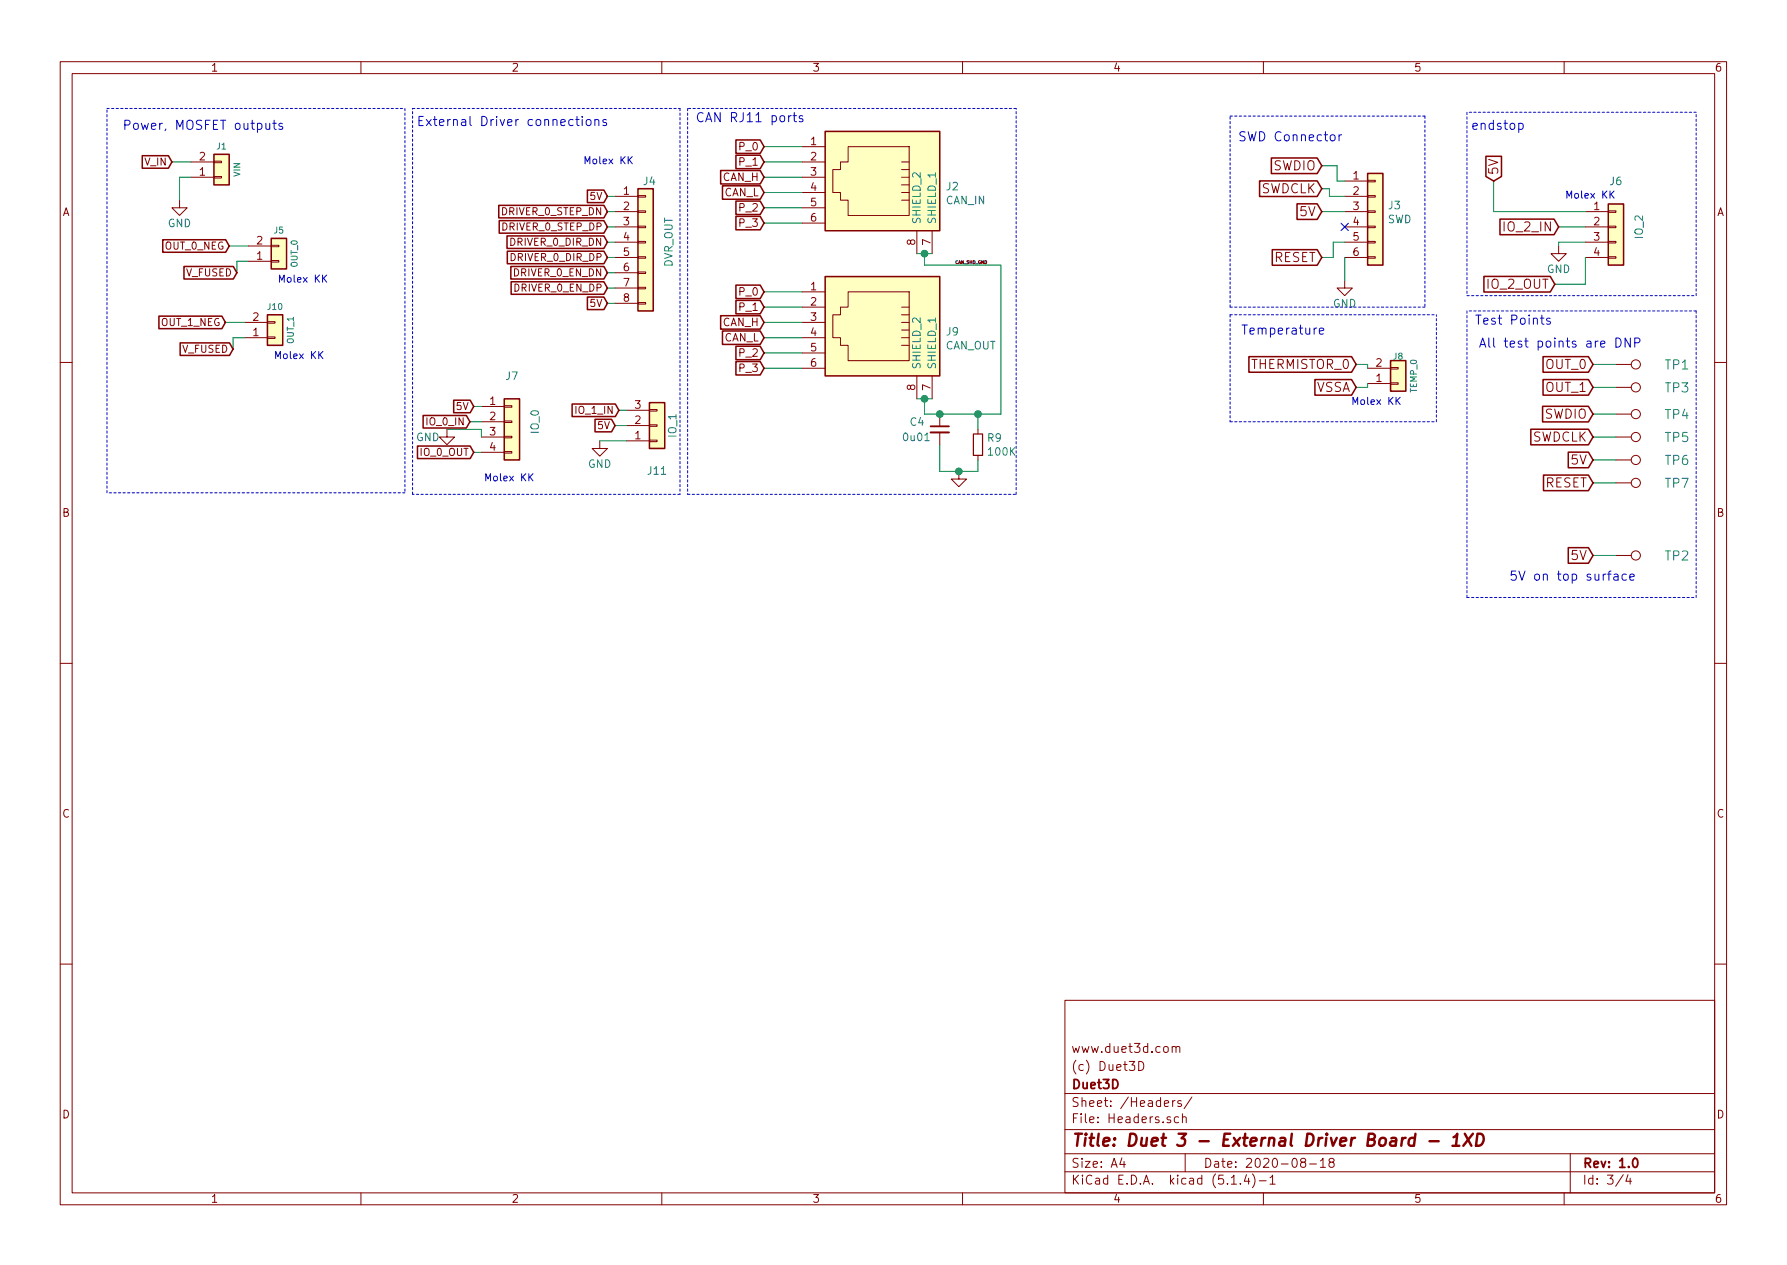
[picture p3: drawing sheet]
<svg xmlns="http://www.w3.org/2000/svg" width="297mm" height="210mm" viewBox="0 0 297 210" stroke-linecap="round" stroke-linejoin="round" font-family="sans-serif">
<g fill="none" stroke="#840000" stroke-width=".17">
<path d="M10 10.3h277v189.9h-277zM12 12.2h273v186.1h-273zM60 10.3v1.9M110 10.3v1.9M160 10.3v1.9M210 10.3v1.9M260 10.3v1.9M29.8 33.3v1.2h1.3l-1.3 1.3-1.2-1.3h1.2M31.7 26.9h3.9M31.7 29.5h3.9M35.6 26.8h1.2v.2h-1.2zM35.6 29.3h1.2v.3h-1.2z"/>
<path d="M102.2 32.6h3.8M102.2 35.2h3.8M102.2 37.7h3.8M106 37.6h1.3v.2h-1.3zM106 35h1.3v.3h-1.3zM106 32.5h1.3v.3h-1.3zM133.3 24.4h3.9M133.3 26.9h3.9M133.3 29.5h3.9M133.3 32h3.9M133.3 34.5h3.9M133.3 37.1h3.9"/>
<path d="M141 24.4h10.1v11.4h-10.1v-2.5h-1.3v-1.3h-1.3v-3.8h1.3v-1.3h1.3zM149.9 26.9h1.2M149.9 28.2h1.2M149.9 29.5h1.2M149.9 30.7h1.2M149.9 32h1.2M149.9 33.3h1.2M152.4 38.3v3.9M154.9 38.3v3.9M223.5 30.1h3.8M223.5 32.6h3.8M223.5 35.2h3.8"/>
<path d="M223.5 37.7h3.8M227.3 37.6h1.3v.2h-1.3zM227.3 32.5h1.3v.3h-1.3zM227.3 30h1.3v.2h-1.3zM227.3 35h1.3v.3h-1.3zM263.5 35.2h3.8M263.5 37.7h3.8M267.3 35h1.3v.3h-1.3zM267.3 37.6h1.3v.2h-1.3zM40.6 53.6h3.8M40.6 56.1h3.8M41.3 43.4h3.8"/>
<path d="M41.3 40.9h3.8M44.4 53.5h1.3v.2h-1.3zM44.4 56h1.3v.3h-1.3zM45.1 40.8h1.3v.2h-1.3zM45.1 43.3h1.3v.3h-1.3zM102.2 40.3h3.8M102.2 42.8h3.8M102.2 45.3h3.8M102.2 47.9h3.8M102.2 50.4h3.8M106 45.2h1.3v.3h-1.3zM106 47.7h1.3v.3h-1.3z"/>
<path d="M106 50.3h1.3v.2h-1.3zM106 42.7h1.3v.2h-1.3zM106 40.1h1.3v.3h-1.3zM133.3 48.5h3.9M133.3 51h3.9M133.3 53.6h3.9M133.3 56.1h3.9M133.3 58.7h3.9M141 48.5h10.1v11.4h-10.1v-2.5h-1.3v-1.3h-1.3v-3.8h1.3v-1.3h1.3zM149.9 51h1.2M149.9 52.3h1.2M149.9 53.6h1.2"/>
<path d="M149.9 54.9h1.2M149.9 56.1h1.2M149.9 57.4h1.2M223.5 46.6v1.3h1.3l-1.3 1.2-1.3-1.2h1.3M223.5 40.3h3.8M223.5 42.8h3.8M227.3 40.1h1.3v.3h-1.3zM227.3 42.7h1.3v.2h-1.3zM259.1 40.9v1.3h1.2l-1.2 1.2-1.3-1.2h1.3M263.5 40.3h3.8M263.5 42.8h3.8M267.3 42.7h1.3v.2h-1.3z"/>
<path d="M267.3 40.1h1.3v.3h-1.3zM10 60.2h2M74.3 71.4v1.2h1.3l-1.3 1.3-1.3-1.3h1.3M80 67.6h3.8M80 70.1h3.8M80 72.6h3.8M80 75.2h3.8M83.8 75.1h1.3v.2h-1.3zM83.8 72.5h1.3v.3h-1.3zM83.8 67.4h1.3v.3h-1.3zM83.8 70h1.3v.2h-1.3zM99.7 73.3v1.2h1.3l-1.3 1.3-1.3-1.3h1.3"/>
<path d="M104.1 73.3h3.8M104.1 70.7h3.8M104.1 68.2h3.8M107.9 68.1h1.3v.2h-1.3zM107.9 73.1h1.3v.3h-1.3zM107.9 70.6h1.3v.3h-1.3zM133.3 61.2h3.9M152.4 62.5v3.8M154.9 62.5v3.8M156.2 68.8v2.1M156.2 71.9v2M159.4 78.4v1.2h1.3l-1.3 1.3-1.3-1.3h1.3"/>
<path d="M162.6 71.4v.7M162.6 75.7v.7M227.3 61.2h3.8M227.3 63.7h3.8M231.1 61.1h1.3v.2h-1.3zM231.1 63.6h1.3v.3h-1.3zM268.6 72.6h2.5M268.6 64.4h2.5M268.6 60.6h2.5M268.6 76.4h2.5M268.6 68.8h2.5M285 60.2h2"/>
<path d="M268.6 80.3h2.5M268.6 92.3h2.5M10 110.3h2M285 110.3h2M10 160.2h2M177 166.3h108v32h-108zM189.3 176.4a.75 .75 0 0 1 .8 .8 .75 .75 0 0 1-.8 .7zM194.8 174.1l.2-.2 .4 .1 .1 .9M194.8 173.9v1M195.5 174.1l.2-.2 .4 .1v.9M285 160.2h2M60 198.3v1.9"/>
<path d="M110 198.3v1.9M160 198.3v1.9M177 194.8h108M177 191.8h108M177 187.8h108M177 181.8h108M186.5 192.5l-.4 1h1M186.8 193v1M194.9 182.9v1M195.3 182.9l-.3 .2-.1 .1M195.9 185.7l-.4-.1-.3 .3v.4l.1 .2h.6M196.3 183a.37 .37 0 0 0-.5 .1v.3l.5 .1 .1 .1-.2 .3-.4-.1"/>
<path d="M196.5 185.7l.3-.1 .3 .1 .1 .9M196.5 185.1v1.5M197 191.8v3M198.1 182.3l-1.3 2M204.7 196.8h.8M206.2 196.7v.1M207.2 195.2l-.4 1.1h.9M207.5 195.8v1M208.2 195.1a1.71 1.71 0 0 1 0 2.3M209.3 196.3h1.2M210 198.3v1.9M211.1 195.8l.4-.5v1.5"/>
<path d="M211.1 196.8h.9M216.5 193.2l-.2-.2-.1-.2a.48 .48 0 0 1 .7-.2l.1 .2-.1 .3-.6 .1a.48 .48 0 0 0 0 .7l.5 .1 .2-.3a.47 .47 0 0 0-.2-.5M217.7 193.5h1.1M219.5 193l.4-.5v1.5M219.5 194h.8M221.2 193.2l-.3-.3 .3-.4a.47 .47 0 0 1 .6 .3l-.2 .3-.4 .1a.48 .48 0 0 0-.2 .7l.2 .1a.47 .47 0 0 0 .6-.3l-.1-.4-.2-.1M260 198.3v1.9M261 191.8v6.5M269.8 195.2l-1.2 2M270.6 195.2l-.3 1.1h.9M271 195.8v1"/>
<circle cx="271.9" cy="64.4" r=".76"/>
<circle cx="271.9" cy="60.6" r=".76"/>
<circle cx="271.9" cy="68.8" r=".76"/>
<circle cx="271.9" cy="76.4" r=".76"/>
<circle cx="271.9" cy="72.6" r=".76"/>
<circle cx="271.9" cy="80.3" r=".76"/>
<circle cx="271.9" cy="92.3" r=".76"/>
</g>
<path d="M154.7 70.9h3M271.5 192.7l.4-.2a.94 .94 0 0 1 0 1.5 .79 .79 0 0 1-.4-1.3z" fill="none" stroke="#840000" stroke-width=".3"/>
<path d="M235.2 189.2a.68 .68 0 0 0-1 .3l-.1 .6 .2 .2 .1 .1 .6-.1M235.3 188.4l-.3 2M237.6 189.7h1.5M241.4 190.4h1.2M241.6 189l.4-.3 .2-.3-.2 2M243.5 188.4l1.1 2M244.8 188.4l-1.6 2M245.6 188.4h.5a1.03 1.03 0 0 1 .2 1.8l-.5 .2h-.5z" fill="none" stroke="#840000" stroke-width=".41"/>
<g fill="#ffffc2" stroke="#ffffc2" stroke-width=".17">
<path d="M83.8 66.3h2.6v10.1h-2.6z"/>
<path d="M137.2 21.8h19v16.5h-19z"/>
<path d="M137.2 46h19v16.5h-19z"/>
<path d="M227.3 28.8h2.6v15.3h-2.6z"/>
<path d="M107.9 66.9h2.6v7.6h-2.6z"/>
<path d="M231.1 59.9h2.6v5.1h-2.6z"/>
<path d="M44.4 52.3h2.6v5.1h-2.6z"/>
<path d="M35.6 25.6h2.5v5.1h-2.5z"/>
<path d="M267.3 33.9h2.6v10.2h-2.6z"/>
<path d="M106 31.4h2.6v20.3h-2.6z"/>
<path d="M45.1 39.6h2.5v5.1h-2.5z"/>
</g>
<g fill="none" stroke="#840000" stroke-width=".25">
<path d="M23.6 25.9h4.4l.6 1-.6 1.1h-4.4zM27.1 39.8h10.4l.6 1.1-.6 1h-10.4zM35.6 25.6h2.5v5.1h-2.5zM45.1 39.6h2.5v5.1h-2.5zM82.9 34.1h17.5l.6 1.1-.6 1h-17.5zM83 36.7h17.4l.6 1-.6 1.1h-17.4zM84.3 39.2h16.1l.6 1.1-.6 1h-16.1zM97.6 31.6h2.8l.6 1-.6 1.1h-2.8zM106 31.4h2.6v20.3h-2.6zM119.8 28.3h6.6l.6 1.2-.6 1.1h-6.6zM120.1 30.9h6.3l.6 1.1-.6 1.1h-6.3zM122.3 33.4h4.1l.6 1.1-.6 1.2h-4.1z"/>
<path d="M122.3 36h4.1l.6 1.1-.6 1.1h-4.1zM122.3 23.3h4.1l.6 1.1-.6 1.1h-4.1zM122.3 25.8h4.1l.6 1.1-.6 1.1h-4.1zM137.2 21.8h19v16.5h-19zM209.4 30.1h9.5l.8 1.3-.8 1.3h-9.5zM211.3 26.3h7.6l.8 1.3-.8 1.2h-7.6zM215.6 33.9h3.3l.8 1.3-.8 1.3h-3.3zM227.3 28.8h2.6v15.3h-2.6zM247 26h2.6v3.3l-1.3 .8-1.3-.8zM249.3 36.4h9l.8 1.3-.8 1.3h-9zM267.3 33.9h2.6v10.2h-2.6zM26.4 52.5h10.5l.6 1.1-.6 1h-10.5z"/>
<path d="M29.9 57h8.3l.5 1-.5 1.1h-8.3zM30.6 44.3h8.2l.6 1-.6 1.1h-8.2zM44.4 52.3h2.6v5.1h-2.6zM84.3 41.8h16.1l.6 1-.6 1h-16.1zM84.9 44.3h15.5l.6 1-.6 1.1h-15.5zM85 46.8h15.4l.6 1.1-.6 1h-15.4zM97.6 49.4h2.8l.6 1-.6 1.1h-2.8zM119.8 52.5h6.6l.6 1.1-.6 1.1h-6.6zM120.1 55h6.3l.6 1.1-.6 1.1h-6.3zM122.3 49.9h4.1l.6 1.1-.6 1.2h-4.1zM122.3 47.4h4.1l.6 1.1-.6 1.1h-4.1zM122.3 57.6h4.1l.6 1.1-.6 1.1h-4.1z"/>
<path d="M137.2 46h19v16.5h-19zM207.6 59.3h17.1l.7 1.3-.7 1.3h-17.1zM211.5 41.5h7.4l.8 1.3-.8 1.3h-7.4zM231.1 59.9h2.6v5.1h-2.6zM246.7 45.9h11l.7 1.3-.7 1.3h-11zM256.5 59.3h7.5l.8 1.3-.8 1.3h-7.5zM69.4 74.1h8.8l.5 1.1-.5 1h-8.8zM70.3 69.1h7.2l.6 1-.6 1h-7.2zM75.4 66.5h2.8l.5 1.1-.5 1h-2.8zM83.8 66.3h2.6v10.1h-2.6zM95.1 67.2h7.2l.6 1-.6 1h-7.2zM98.9 69.7h2.8l.5 1-.5 1.1h-2.8z"/>
<path d="M107.9 66.9h2.6v7.6h-2.6zM122.3 60.1h4.1l.6 1.1-.6 1.1h-4.1zM218.6 63.1h6.1l.7 1.3-.7 1.3h-6.1zM254.5 71.3h9.5l.8 1.3-.8 1.3h-9.5zM256.4 67.5h7.6l.8 1.3-.8 1.3h-7.6zM256.5 63.1h7.5l.8 1.3-.8 1.3h-7.5zM256.6 79h7.4l.8 1.3-.8 1.3h-7.4zM260.7 75.2h3.3l.8 1.2-.8 1.3h-3.3zM260.7 91h3.3l.8 1.3-.8 1.3h-3.3z"/>
</g>
<path d="M154.7 71.9h3" fill="none" stroke="#840000" stroke-width=".33"/>
<path d="M161.8 72.1h1.5v3.6h-1.5z" fill="none" stroke="#840000" stroke-width=".2"/>
<g fill="none" stroke="#0000c2" stroke-width=".17" stroke-dasharray=".4 .4">
<path d="M17.8 18h49.5M67.3 18v63.9M68.6 18h44.4M113 18v64.2M114.3 18v64.2M168.9 18h-54.6M204.5 19.3h32.4M236.9 19.3v31.7M243.8 18.7v30.4M281.9 18.7h-38.1M204.5 52.3v17.8M204.5 52.3h34.3"/>
<path d="M204.5 51v-31.7M236.9 51h-32.4M243.8 49.1h38.1M281.9 49.1v-30.4M281.9 51.7h-38.1M204.5 70.1h34.3M238.8 70.1v-17.8M17.8 81.9v-63.9M67.3 81.9h-49.5M68.6 82.2v-64.2M113 82.2h-44.4M114.3 82.2h54.6"/>
<path d="M168.9 82.2v-64.2M243.8 99.3v-47.6M243.8 99.3h38.1M281.9 99.3v-47.6"/>
</g>
<g fill="none" stroke="#008400" stroke-width=".17">
<path d="M28.6 26.9h3.1M31.7 29.5h-1.9v3.8M101 32.6h1.2M101 37.7h1.2M101 35.2h1.2M127 34.5h6.3M127 32h6.3M127 29.5h6.3M127 24.4h6.3M127 26.9h6.3M127 37.1h6.3M219.7 31.4h1.3v1.2h2.5"/>
<path d="M219.7 27.6h2.5v2.5h1.3M219.7 35.2h3.8M248.3 30.1v5.1h15.2M259.1 37.7h4.4M37.5 53.6h3.1M38.1 40.9h3.2M40.6 56.1h-1.9v1.9M41.3 43.4h-1.9v1.9M101 42.8h1.2M101 45.3h1.2M101 47.9h1.2M101 50.4h1.2"/>
<path d="M101 40.3h1.2M127 53.6h6.3M127 56.1h6.3M127 58.7h6.3M127 48.5h6.3M127 51h6.3M152.4 42.2h2.5M153.7 42.2v1.9h12.7v24.7h-12.7v-2.5M223.5 40.3h-1.9v2.5h-1.9M223.5 42.8v3.8M263.5 42.8v4.4h-5.1M263.5 40.3h-4.4v.6"/>
<path d="M74.3 71.4h5.7v1.2M78.1 70.1h1.9M78.7 75.2h1.3M78.7 67.6h1.3M99.7 73.3h4.4M102.2 70.7h1.9M102.9 68.2h1.2M127 61.2h6.3M152.4 66.3h2.5M156.2 73.9v4.5h6.4v-2M162.6 68.8v2.6M225.4 60.6h1.9v.6"/>
<path d="M227.3 63.7v.7h-1.9M264.8 68.8h3.8M264.8 76.4h3.8M264.8 72.6h3.8M264.8 64.4h3.8M264.8 60.6h3.8M264.8 80.3h3.8M264.8 92.3h3.8"/>
</g>
<g fill="none" stroke="#0000c2" stroke-width=".17">
<path d="M45.6 20v1.3v.1l.3 .1M95.7 19.9h.6M95.9 19.3v1.3l.1 .2 .3 .1M96.8 19.3v.2M96.8 19.9v1M97.5 20l.2-.1 .5 .1v.6l-.1 .2-.4 .1-.2-.2zM98.9 20l.1-.1a.37 .37 0 0 1 .5 .2v.8M98.9 19.9v1M100.8 19.9h-.4l-.2 .2 .1 .2 .5 .1v.4h-.6M131.8 19.2h.6M132 18.7v1.3l.1 .2h.3M133.4 19.3l-.4-.1-.2 .2 .1 .3 .5 .1v.4h-.6"/>
<path d="M44.2 20.5v.9a.4 .4 0 0 0 .6 0M44.8 20.5v1M45.3 20.5h.6M46.9 20.6a.37 .37 0 0 0-.5 .1v.2l.4 .1 .2 .2-.2 .3-.4-.1M97.3 27.2v-1.2l.3 .9 .4-.9v1.2M221.2 22.5l.2-.1 .4 .1 .1 .6-.1 .2-.4 .1-.2-.1zM222.6 22.4v1M223 22.4l-.3 .1-.1 .2M252.5 20.6l.1-.1a.47 .47 0 0 1 .6 .3l-.1 .6a.48 .48 0 0 1-.6 0M260.5 32.9v-1.2l.3 .9 .4-.9v1.2M45.8 59.6v-1.2l.4 .9 .4-.9v1.2M46.5 46.9v-1.2l.3 .9 .4-.9v1.2"/>
<path d="M219.3 55l.7-.1v-.3l-.5-.1-.2 .2 .1 .8h.6M256.1 52.9h.5M256.3 52.4v1.3l.1 .1 .2 .1M257.7 53a.37 .37 0 0 0-.6 .1v.2l.4 .1 .2 .2-.2 .3-.4-.1M268.6 56.2a.77 .77 0 0 1 .9 .7 .77 .77 0 0 1-.9 .8zM271 56.2v1.5l-.9-1.5v1.5M271.7 57l.7-.1a.4 .4 0 0 0 .2-.4 .4 .4 0 0 0-.3-.3h-.6v1.5M80.7 79.9v-1.2l.4 .9 .4-.9v1.2M224.9 67.2v-1.2l.4 .9 .4-.9v1.2M268.3 95.5h.6l.1 .9M269 95.8l-.5 .1a.3 .3 0 0 0-.3 .2 .3 .3 0 0 0 .3 .3h.5M270.3 95.5l-.4-.1-.3 .3 .1 .7h.6"/>
<path d="M270.9 95.9l.8-.1-.1-.3-.5-.1-.2 .2 .1 .8h.6"/>
</g>
<g fill="#008400" stroke="#008400" stroke-width=".25">
<circle cx="153.7" cy="66.3" r=".51"/>
<circle cx="153.7" cy="42.2" r=".51"/>
<circle cx="156.2" cy="68.8" r=".51"/>
<circle cx="162.6" cy="68.8" r=".51"/>
<circle cx="159.4" cy="78.4" r=".51"/>
</g>
<path d="M222.9 37.1l1.2 1.2M224.1 37.1l-1.2 1.2" fill="none" stroke="#000084" stroke-width=".17"/>
<text font-size="2.8" fill="#840000" x="178" y="190.5">Title: Duet 3 - External Driver Board - 1XD</text>
<g font-size="2.1" fill="#0000c2">
<text x="20.3" y="21.6">Power, MOSFET outputs</text>
<text x="69.2" y="20.9">External Driver connections</text>
<text x="115.6" y="20.3">CAN RJ11 ports</text>
<text x="205.7" y="23.5">SWD Connector</text>
<text x="244.5" y="21.6">endstop</text>
<text x="245.1" y="54">Test Points</text>
<text x="206.2" y="55.6">Temperature</text>
<text x="245.7" y="57.8">All test points are DNP</text>
<text x="250.8" y="96.5">5V on top surface</text>
</g>
<g font-size="2.1" fill="#840000">
<text x="211.6" y="28.3">SWDIO</text>
<text x="249" y="29.2" transform="rotate(-90 249 29.2)">5V</text>
<text x="209.5" y="32.1">SWDCLK</text>
<text x="216.2" y="35.9">5V</text>
<text x="250.3" y="38.5">IO_2_IN</text>
<text x="211.7" y="43.6">RESET</text>
<text x="247.3" y="48">IO_2_OUT</text>
<text x="208.1" y="61.3">THERMISTOR_0</text>
<text x="218.7" y="65.1">VSSA</text>
<text x="257" y="61.3">OUT_0</text>
<text x="257" y="65.1">OUT_1</text>
<text x="256.7" y="69.6">SWDIO</text>
<text x="254.6" y="73.4">SWDCLK</text>
<text x="261.3" y="77.2">5V</text>
<text x="256.8" y="81">RESET</text>
<text x="261.3" y="93.1">5V</text>
<text x="178" y="178">(c) Duet3D</text>
<text x="178" y="175">www.duet3d.com</text>
<text x="178" y="184">Sheet: /Headers/</text>
<text x="178" y="181">Duet3D</text>
<text x="178" y="186.7">File: Headers.sch</text>
<text x="178" y="196.9">KiCad E.D.A. kicad (5.1.4)-1</text>
<text x="178" y="194.1">Size: A4</text>
<text x="200" y="194.1">Date: 2020-08-18</text>
<text x="263" y="194.1">Rev: 1.0</text>
<text x="263" y="196.9">Id: 3/4</text>
</g>
<g font-size="2.1" fill="#008484">
<text x="276.8" y="65.2">TP3</text>
<text x="276.8" y="61.4">TP1</text>
<text x="276.8" y="69.7">TP4</text>
<text x="276.8" y="77.3">TP6</text>
<text x="276.8" y="73.5">TP5</text>
<text x="276.8" y="81.1">TP7</text>
<text x="276.8" y="93.2">TP2</text>
</g>
<g font-size="1.8" fill="#840000">
<text x="35" y="11.9">1</text>
<text x="85" y="11.9">2</text>
<text x="135" y="11.9">3</text>
<text x="185" y="11.9">4</text>
<text x="235" y="11.9">5</text>
<text x="285" y="11.9">6</text>
<text x="33.2" y="29.2">1</text>
<text x="33.2" y="26.7">2</text>
<text x="123.1" y="25">P_0</text>
<text x="123.1" y="27.6">P_1</text>
<text x="134.8" y="24.1">1</text>
<text x="134.8" y="26.7">2</text>
<text x="134.8" y="29.2">3</text>
<text x="224.9" y="29.8">1</text>
<text x="10.4" y="35.9">A</text>
<text x="103.7" y="32.4">1</text>
<text x="103.7" y="34.9">2</text>
<text x="120.1" y="30.1">CAN_H</text>
<text x="120.3" y="32.6">CAN_L</text>
<text x="123.1" y="35.2">P_2</text>
<text x="134.8" y="31.7">4</text>
<text x="134.8" y="34.3">5</text>
<text x="224.9" y="32.4">2</text>
<text x="224.9" y="34.9">3</text>
<text x="264.9" y="34.9">1</text>
<text x="285.4" y="35.9">A</text>
<text x="42.7" y="40.6">2</text>
<text x="103.7" y="37.5">3</text>
<text x="103.7" y="40">4</text>
<text x="123.1" y="37.7">P_3</text>
<text x="134.8" y="36.8">6</text>
<text x="152.1" y="40.7" transform="rotate(-90 152.1 40.7)">8</text>
<text x="154.7" y="40.7" transform="rotate(-90 154.7 40.7)">7</text>
<text x="224.9" y="37.5">4</text>
<text x="224.9" y="40">5</text>
<text x="264.9" y="37.5">2</text>
<text x="264.9" y="40">3</text>
<text x="42.7" y="43.2">1</text>
<text x="103.7" y="42.5">5</text>
<text x="103.7" y="45.1">6</text>
<text x="103.7" y="47.6">7</text>
<text x="224.9" y="42.5">6</text>
<text x="264.9" y="42.5">4</text>
<text x="42.1" y="53.3">2</text>
<text x="103.7" y="50.2">8</text>
<text x="123.1" y="51.7">P_1</text>
<text x="123.1" y="49.1">P_0</text>
<text x="134.8" y="48.3">1</text>
<text x="134.8" y="50.8">2</text>
<text x="134.8" y="53.3">3</text>
<text x="42.1" y="55.9">1</text>
<text x="120.1" y="54.2">CAN_H</text>
<text x="120.3" y="56.8">CAN_L</text>
<text x="123.1" y="59.3">P_2</text>
<text x="134.8" y="55.9">4</text>
<text x="134.8" y="58.4">5</text>
<text x="123.1" y="61.8">P_3</text>
<text x="134.8" y="61">6</text>
<text x="152.1" y="64.9" transform="rotate(-90 152.1 64.9)">8</text>
<text x="154.7" y="64.9" transform="rotate(-90 154.7 64.9)">7</text>
<text x="228.8" y="63.5">1</text>
<text x="228.8" y="61">2</text>
<text x="81.4" y="67.3">1</text>
<text x="81.4" y="69.8">2</text>
<text x="105.6" y="70.5">2</text>
<text x="105.6" y="67.9">3</text>
<text x="81.4" y="72.4">3</text>
<text x="81.4" y="74.9">4</text>
<text x="105.6" y="73">1</text>
<text x="10.4" y="85.9">B</text>
<text x="285.4" y="85.9">B</text>
<text x="10.4" y="135.9">C</text>
<text x="285.4" y="135.9">C</text>
<text x="10.4" y="185.9">D</text>
<text x="285.4" y="185.9">D</text>
<text x="35" y="199.9">1</text>
<text x="85" y="199.9">2</text>
<text x="135" y="199.9">3</text>
<text x="185" y="199.9">4</text>
<text x="235" y="199.9">5</text>
<text x="285" y="199.9">6</text>
</g>
<g font-size="1.8" fill="#008484">
<text x="107" y="30.8">J4</text>
<text x="157.3" y="34">CAN_IN</text>
<text x="157.4" y="31.6">J2</text>
<text x="230.8" y="34.8">J3</text>
<text x="267.6" y="30.8">J6</text>
<text x="27.9" y="37.8">GND</text>
<text x="153" y="37.3" transform="rotate(-90 153 37.3)">SHIELD_2</text>
<text x="155.6" y="37.3" transform="rotate(-90 155.6 37.3)">SHIELD_1</text>
<text x="230.6" y="37.1">SWD</text>
<text x="273.1" y="39.6" transform="rotate(-90 273.1 39.6)">IO_2</text>
<text x="111.8" y="44.5" transform="rotate(-90 111.8 44.5)">DVR_OUT</text>
<text x="257.1" y="45.4">GND</text>
<text x="221.6" y="51.1">GND</text>
<text x="157.1" y="58.1">CAN_OUT</text>
<text x="157.4" y="55.8">J9</text>
<text x="84.1" y="63.2">J7</text>
<text x="153" y="61.5" transform="rotate(-90 153 61.5)">SHIELD_2</text>
<text x="155.6" y="61.5" transform="rotate(-90 155.6 61.5)">SHIELD_1</text>
<text x="151.3" y="70.8">C4</text>
<text x="69.2" y="73.3">GND</text>
<text x="89.6" y="72" transform="rotate(-90 89.6 72)">IO_0</text>
<text x="97.7" y="77.8">GND</text>
<text x="112.4" y="72.6" transform="rotate(-90 112.4 72.6)">IO_1</text>
<text x="150.3" y="73.3">0u01</text>
<text x="164.2" y="73.4">R9</text>
<text x="164.4" y="75.7">100K</text>
<text x="107.7" y="78.9">J11</text>
</g>
<g font-size="1.7" fill="#840000">
<text x="24.1" y="27.5">V_IN</text>
<text x="83.5" y="35.8">DRIVER_0_STEP_DN</text>
<text x="98.2" y="33.2">5V</text>
<text x="27.5" y="41.5">OUT_0_NEG</text>
<text x="83.6" y="38.3">DRIVER_0_STEP_DP</text>
<text x="85" y="40.8">DRIVER_0_DIR_DN</text>
<text x="31" y="45.9">V_FUSED</text>
<text x="85.1" y="43.4">DRIVER_0_DIR_DP</text>
<text x="85.5" y="45.9">DRIVER_0_EN_DN</text>
<text x="85.6" y="48.5">DRIVER_0_EN_DP</text>
<text x="98.2" y="51">5V</text>
<text x="26.8" y="54.2">OUT_1_NEG</text>
<text x="30.3" y="58.6">V_FUSED</text>
<text x="71.2" y="70.7">IO_0_IN</text>
<text x="76" y="68.1">5V</text>
<text x="95.9" y="68.8">IO_1_IN</text>
<text x="99.5" y="71.3">5V</text>
<text x="70" y="75.8">IO_0_OUT</text>
</g>
<g font-size="1.7" fill="#0000c2">
<text x="97.8" y="27.3">Molex KK</text>
<text x="261" y="33">Molex KK</text>
<text x="47" y="47">Molex KK</text>
<text x="46.4" y="59.7">Molex KK</text>
<text x="225.5" y="67.3">Molex KK</text>
<text x="81.3" y="80">Molex KK</text>
</g>
<g font-size="1.4" fill="#008484">
<text x="36" y="24.8">J1</text>
<text x="39.9" y="29.4" transform="rotate(-90 39.9 29.4)">VIN</text>
<text x="45.6" y="38.8">J5</text>
<text x="49.5" y="44.4" transform="rotate(-90 49.5 44.4)">OUT_0</text>
<text x="44.6" y="51.5">J10</text>
<text x="48.8" y="57.1" transform="rotate(-90 48.8 57.1)">OUT_1</text>
<text x="231.6" y="59.8">J8</text>
<text x="235.5" y="65.2" transform="rotate(-90 235.5 65.2)">TEMP_0</text>
</g>
<text font-size=".7" x="158.7" y="43.9">CAN_SHD_GND</text>
</svg>
